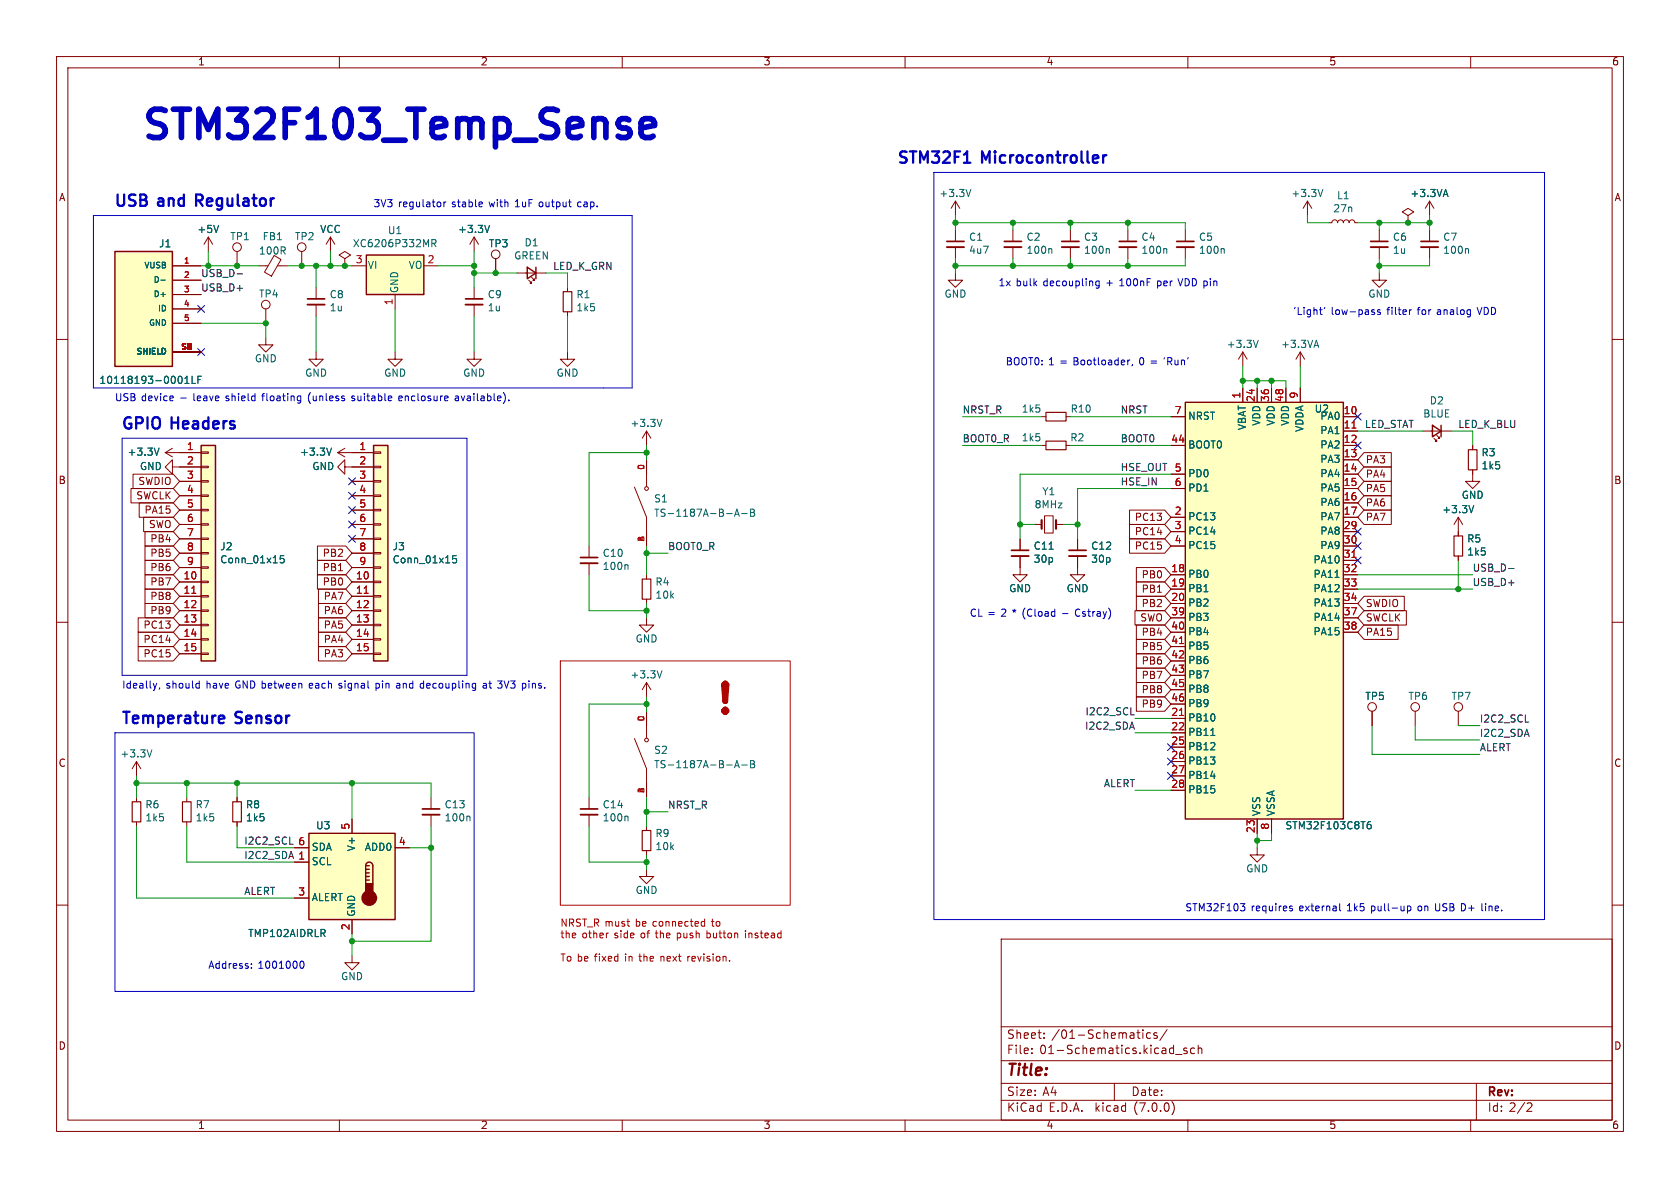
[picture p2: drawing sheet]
<svg xmlns="http://www.w3.org/2000/svg" width="297mm" height="210mm" viewBox="0 0 297 210" stroke-linecap="round" stroke-linejoin="round" font-family="sans-serif">
<g fill="none" stroke="#840000" stroke-width=".18">
<path d="M10 10h277v190h-277zM12 12h273v186h-273zM60 10v2M110 10v2M160 10v2M210 10v2M260 10v2M168.9 35.6v2.5M168.9 35.6l-.8 1.2M168.9 35.6l.8 1.2M231.1 35.6l-.7 1.2M231.1 35.6v2.5"/>
<path d="M231.1 35.6l.8 1.2M234.9 39.4h.6l.1-.4 .4-.1 .3 .1 .2 .4 .1-.4 .4-.1 .4 .1 .1 .4 .1-.4 .4-.1 .4 .1 .1 .4 .2-.4 .3-.1 .4 .1 .1 .4h.5M248.9 38.1l1-.6-1-.7-1 .7 1 .6v1.3M248.9 39.4h.1M252.7 35.6l-.7 1.2M252.7 35.6v2.5M252.7 35.6l.8 1.2M10 60h2M30.5 47h5.1M30.5 49.5h5.1M30.5 52.1h5.1M30.5 54.6h5.1"/>
<path d="M30.5 57.2h5.1M36.8 41.9l-.7 1.3M36.8 41.9v2.6M36.8 41.9l.8 1.3M41.9 44.5v2.5M45.7 47h1.7M47 59.7v1.3h-1.3l1.3 1.2 1.3-1.2h-1.3M47 54.6v2.6M48.5 45.2l1.2 .7-1.7 2.9-1.2-.7zM49 47h1.8M53.3 44.5v2.5M55.9 50.8v2"/>
<path d="M55.9 53.8v2.1M58.4 41.9l.8 1.3M58.4 41.9v2.6M58.4 41.9l-.7 1.3M61 45.7l1-.6-1-.6-1.1 .6 1.1 .6v1.3M61 47h.1M62.2 47h2.6M69.8 52.1v2.5M74.9 47h2.6M83.8 41.9v2.6M83.8 50.8v2M83.8 53.8v2.1"/>
<path d="M83.8 41.9l-.7 1.3M83.8 41.9l.8 1.3M87.6 45.7v2.6M91.4 48.3h5.1M93.5 49.5l.5 .5h-.3h.3v-.2M94 49l.5 .5h-.3h.3v-.2M100.3 50.8v.8M100.3 55.1v.8M168.9 48.3v1.2h1.3l-1.3 1.3-1.3-1.3h1.3M168.9 40.6v2.1M168.9 43.7v2M179.1 40.6v2.1"/>
<path d="M179.1 43.7v2M189.2 40.6v2.1M189.2 43.7v2M199.4 40.6v2.1M199.4 43.7v2M209.5 40.6v2.1M209.5 43.7v2M243.8 48.3v1.2h1.3l-1.3 1.3-1.2-1.3h1.2M243.8 40.6v2.1M243.8 43.7v2M252.7 40.6v2.1M252.7 43.7v2"/>
<path d="M285 60h2M30.5 79.2l-1.3 .8M30.5 62.2h5.1M35.6 79.9h1.2v.2h-1.2zM55.9 62.2v1.3h-1.3l1.3 1.3 1.2-1.3h-1.2M61 79.2l-1.3 .8M66 79.9h1.3v.2h-1.3zM69.8 62.2v1.3h-1.2l1.2 1.3 1.3-1.3h-1.3M83.8 62.2v1.3h-1.3l1.3 1.3 1.3-1.3h-1.3M100.3 62.2v1.3h-1.2l1.2 1.3 1.3-1.3h-1.3M114.3 76.2v2.5M114.3 76.2l-.8 1.3"/>
<path d="M114.3 76.2l.8 1.3M184.1 73.7h.8M184.1 78.7h.8M188.5 73.7h.7M188.5 78.7h.7M207 73.7h2.5M207 78.7h2.5M219.7 62.2v2.6M219.7 68.6v2.5M219.7 62.2l-.8 1.3M219.7 62.2l.8 1.3M222.2 68.6v2.5"/>
<path d="M224.8 68.6v2.5M227.3 68.6v2.5M229.9 62.2l-.8 1.3M229.9 62.2v2.6M229.9 68.6v2.5M229.9 62.2l.7 1.3M237.5 73.7h2.5M237.5 76.2h2.5M237.5 78.7h2.5M251.5 76.2h5M253.5 77.5l.5 .5h-.3h.3v-.3M254 77l.5 .5h-.2h.2v-.3"/>
<path d="M260.3 78.7v.8M23.2 86.4h7.4l1.1 1.2-1.1 1.3h-7.4zM23.5 83.8h7.1l1.1 1.3-1.1 1.3h-7.1zM24.6 88.9h6l1.1 1.3-1.1 1.2h-6zM25.4 91.4h5.2l1.1 1.3-1.1 1.3h-5.2zM25.6 94h5l1.1 1.3-1.1 1.2h-5zM25.6 96.5h5l1.1 1.3-1.1 1.3h-5zM25.6 99.1h5l1.1 1.2-1.1 1.3h-5zM29.2 80l1.3 .8M29.2 80h6.4M30.5 82.6v-1.3l-1.3 1.3 1.3 1.2v-1.2h5.1M31.7 92.7h3.9"/>
<path d="M31.7 85.1h3.9M31.7 87.6h3.9M31.7 90.2h3.9M31.7 95.3h3.9M31.7 97.8h3.9M35.6 97.7h1.2v.2h-1.2zM35.6 95.1h1.2v.3h-1.2zM35.6 92.6h1.2v.2h-1.2zM35.6 90h1.2v.3h-1.2zM35.6 87.5h1.2v.3h-1.2zM35.6 85h1.2v.2h-1.2zM35.6 82.4h1.2v.3h-1.2z"/>
<path d="M56.1 99.1h5l1.1 1.2-1.1 1.3h-5zM56.1 96.5h5l1.1 1.3-1.1 1.3h-5zM59.7 80h6.3M59.7 80l1.3 .8M61 82.6v-1.3l-1.3 1.3 1.3 1.2v-1.2h5M62.2 92.7h3.8M62.2 85.1h3.8M62.2 87.6h3.8M62.2 90.2h3.8M62.2 95.3h3.8M62.2 97.8h3.8M66 97.7h1.3v.2h-1.3z"/>
<path d="M66 95.1h1.3v.3h-1.3zM66 92.6h1.3v.2h-1.3zM66 90h1.3v.3h-1.3zM66 87.5h1.3v.3h-1.3zM66 85h1.3v.2h-1.3zM66 82.4h1.3v.3h-1.3zM104.1 96.5v2.1M104.1 99.6v2M112.2 86.1l2.1 5.3v5.1M114.3 81.3v4.7M180.3 98.3v3.3h1.3l-1.3 1.3-1.2-1.3h1.2M180.3 95.3v2"/>
<path d="M182.9 92.7h1.2M184.7 91.2h1.5v3h-1.5zM186.7 92.7h1.3M190.5 98.3v3.3h1.3l-1.3 1.3-1.3-1.3h1.3M190.5 95.3v2M199.7 90.2h6.2l1.1 1.2-1.1 1.3h-6.2zM199.7 92.7h6.2l1.1 1.3-1.1 1.3h-6.2zM199.7 95.2h6.2l1.1 1.3-1.1 1.3h-6.2zM207 83.8h2.5M207 86.4h2.5M207 91.4h2.5M207 94h2.5"/>
<path d="M207 96.5h2.5M237.5 81.3h2.5M237.5 83.8h2.5M237.5 86.4h2.5M237.5 88.9h2.5M237.5 91.4h2.5M237.5 94h2.5M237.5 96.5h2.5M237.5 99.1h2.5M241.1 80h4.9v2.6h-4.9l-1.1-1.3zM241.1 87.6h4.9v2.6h-4.9l-1.1-1.3zM241.1 82.5h4.9v2.6h-4.9l-1.1-1.3z"/>
<path d="M241.1 85.1h4.9v2.5h-4.9l-1.1-1.2zM241.1 90.2h4.9v2.5h-4.9l-1.1-1.3zM257.8 91.4v3.3M257.8 98.3v.8M257.8 91.4l-.8 1.3M257.8 91.4l.8 1.3M260.3 83.1v2h1.3l-1.3 1.3-1.2-1.3h1.2M10 110h2M24.4 111.8h6.2l1.1 1.2-1.1 1.3h-6.2zM24.4 114.3h6.2l1.1 1.3-1.1 1.2h-6.2zM24.4 109.2h6.2l1.1 1.3-1.1 1.3h-6.2zM25.6 106.7h5l1.1 1.3-1.1 1.2h-5z"/>
<path d="M25.6 104.1h5l1.1 1.3-1.1 1.3h-5zM25.6 101.6h5l1.1 1.3-1.1 1.2h-5zM31.7 102.9h3.9M31.7 105.4h3.9M31.7 108h3.9M31.7 110.5h3.9M31.7 113h3.9M31.7 115.6h3.9M31.7 100.3h3.9M35.6 115.4h1.2v.3h-1.2zM35.6 112.9h1.2v.3h-1.2zM35.6 110.4h1.2v.2h-1.2z"/>
<path d="M35.6 107.8h1.2v.3h-1.2zM35.6 105.3h1.2v.2h-1.2zM35.6 102.7h1.2v.3h-1.2zM35.6 100.2h1.2v.3h-1.2zM56.1 101.6h5l1.1 1.3-1.1 1.2h-5zM56.3 106.7h4.8l1.1 1.3-1.1 1.2h-4.8zM56.3 114.3h4.8l1.1 1.3-1.1 1.2h-4.8zM56.3 111.8h4.8l1.1 1.2-1.1 1.3h-4.8zM56.3 104.1h4.8l1.1 1.3-1.1 1.3h-4.8zM56.3 109.2h4.8l1.1 1.3-1.1 1.3h-4.8zM59.8 100.9h.8M62.2 102.9h3.8"/>
<path d="M62.2 105.4h3.8M62.2 108h3.8M62.2 110.5h3.8M62.2 113h3.8M62.2 115.6h3.8M62.2 100.3h3.8M66 115.4h1.3v.3h-1.3zM66 112.9h1.3v.3h-1.3zM66 110.4h1.3v.2h-1.3zM66 107.8h1.3v.3h-1.3zM66 105.3h1.3v.2h-1.3zM66 102.7h1.3v.3h-1.3z"/>
<path d="M66 100.2h1.3v.3h-1.3zM114.3 109.2v1.3h1.3l-1.3 1.3-1.3-1.3h1.3M114.3 101.6v.8M114.3 105.9v.8M200.7 107.9h5.2l1.1 1.3-1.1 1.3h-5.2zM200.9 100.3h5l1.1 1.3-1.1 1.3h-5zM200.9 115.6h5l1.1 1.2-1.1 1.3h-5zM200.9 118.1h5l1.1 1.3-1.1 1.3h-5zM200.9 110.5h5l1.1 1.3-1.1 1.2h-5zM200.9 113h5l1.1 1.3-1.1 1.3h-5zM200.9 102.9h5l1.1 1.2-1.1 1.3h-5zM200.9 105.4h5l1.1 1.3-1.1 1.3h-5z"/>
<path d="M204.6 104.7h.7M207 101.6h2.5M207 104.1h2.5M207 106.7h2.5M207 109.2h2.5M207 111.8h2.5M207 114.3h2.5M207 116.8h2.5M207 119.4h2.5M237.5 101.6h2.5M237.5 104.1h2.5M237.5 106.7h2.5"/>
<path d="M237.5 109.2h2.5M237.5 111.8h2.5M241.1 105.4h7.2v2.6h-7.2l-1.1-1.3zM241.1 107.9h7.5v2.6h-7.5l-1.1-1.3zM241.1 110.5h6.1v2.5h-6.1l-1.1-1.2zM285 110h2M24.1 134.6v2.6M24.1 134.6l-.7 1.3M24.1 134.6l.8 1.3M112.2 130.6l2.1 5.3v5.1M114.3 120.7l-.8 1.2M114.3 120.7v2.5"/>
<path d="M114.3 125.7v4.7M114.3 120.7l.8 1.2M200.9 123.2h5l1.1 1.3-1.1 1.2h-5zM200.9 120.6h5l1.1 1.3-1.1 1.3h-5zM207 127h2.5M207 129.5h2.5M207 132.1h2.5M207 134.6h2.5M207 137.2h2.5M207 139.7h2.5M207 121.9h2.5M207 124.5h2.5"/>
<path d="M242.6 125.7v2.6M250.2 125.7v2.6M257.8 125.7v2.6M10 160h2M24.1 141v.7M24.1 145.3v.8M33 141v.7M33 145.3v.8M41.9 141v.7M41.9 145.3v.8M52.1 152.4h2.5M52.1 158.8h2.5"/>
<path d="M52.1 149.9h2.5M62.2 144.8v2.5M69.8 149.9h2.6M76.2 141v2M76.2 144v2.1M104.1 141v2M104.1 144v2.1M114.3 153.7v1.2h1.3l-1.3 1.3-1.3-1.3h1.3M114.3 146.1v.7M114.3 150.4v.7M222.2 149.9v1.2h1.3l-1.3 1.3-1.2-1.3h1.2M222.2 144.8v2.5"/>
<path d="M224.8 144.8v2.5M285 160h2M62.2 168.9v1.3h-1.2l1.2 1.3 1.3-1.3h-1.3M62.2 162.6v2.5M177 166h108v32h-108zM60 198v2M110 198v2M160 198v2M177 194.5h108M177 191.5h108M177 187.5h108M177 181.5h108"/>
<path d="M182.4 186.1v.2M182.4 185.3v.2M184.6 183.4v.2M184.6 182.6v.2M197 191.5v3M202 182.1v.1M202 182.6v1M203.4 182.6h-.4l-.3 .2v.5l.1 .2h.6M204.5 182.6h-.3l-.2 .2v.2l.5 .1v.4h-.5M206.3 182l-1.3 1.9M207.2 194.7a1.72 1.72 0 0 1 0 2.3M207.8 186.4h1.2"/>
<path d="M209.8 185.3h-.3l-.2 .2v.2l.5 .1v.4h-.5M210 198v2M211.2 185.3h-.4l-.3 .2v.5l.1 .2h.6M211.8 185.4l.2-.1h.4l.1 1M211.8 184.8v1.5M260 198v2M261 191.5v6.5M270.2 195h.5l.1 .4-.9 1.1h.9"/>
<circle cx="41.9" cy="43.7" r=".76"/>
<circle cx="47" cy="53.8" r=".76"/>
<circle cx="53.3" cy="43.7" r=".76"/>
<circle cx="87.6" cy="45" r=".76"/>
<circle cx="114.3" cy="86.4" r=".33"/>
<circle cx="114.3" cy="130.8" r=".33"/>
<circle cx="242.6" cy="125" r=".76"/>
<circle cx="250.2" cy="125" r=".76"/>
<circle cx="257.8" cy="125" r=".76"/>
</g>
<g fill="none" stroke="#006464" stroke-width=".18">
<path d="M38.6 39.8l-.4 1.3M86.5 39.8l-.4 1.3M171.6 33.5l-.4 1.3M233.9 33.5l-.5 1.3M255.3 34.4h.6M255.6 33.5l.4 1.3M28.4 49.5h.8M76.4 43h.6l.1-.2-.1-.3-.6-.1v1.2M76.7 43l.4 .6M185.8 43.9l.2 .2v.7M195.9 43.9l.2 .2v.7M206.1 43.9l.2 .2v.7"/>
<path d="M216.3 43.9l.1 .2v.7M259.4 43.9l.2 .2v.7M28.1 79.2l-.4 1.3M32.7 67.8h.7M32.7 66.9l.3-.4v1.3M34 66.5v1.3h.6M35 67.1h.4M35.6 66.5h-.6v1.3M58.6 79.2l-.4 1.3M117 74.1l-.4 1.3M222.4 60.2l-.4 1.2M232.4 61.1h.6"/>
<path d="M232.7 60.2l.4 1.2M50.2 98.2h-.6l-.1 .6 .2-.1 .4 .1 .1 .2v.4l-.2 .1-.5-.1M80.7 98.2h-.6l-.1 .6 .2-.1 .4 .1 .1 .2v.4l-.2 .1-.5-.1M110.8 99.8l.2 .2v.7M128.5 90.8h.9M129.9 91.3l.4-1.3 .4 1.3M130 90.9h.6M131.1 90.8h1M132.7 90h.4l.3 .2-.3 .4 .3 .1v.3l-.2 .3h-.5zM132.7 90.6h.4M260.5 89.4l-.4 1.2M117 118.6l-.4 1.2"/>
<path d="M236 102.1h.7M26.9 132.5l-.5 1.3M128.5 135.2h.9M129.9 135.7l.4-1.2 .4 1.2M130 135.4h.6M131.1 135.2h1M132.7 134.5h.4l.3 .2-.3 .4 .3 .1v.3l-.2 .2h-.5zM132.7 135.1h.4M214 130h.8M82.9 144.3l.2 .2v.6M110.8 144.3l.2 .2v.6M241.8 145.9l.4-.2 .2 .3-.1 .5h-.4l-.1-.1"/>
<path d="M242.3 145.2l-.4 .1-.1 .2"/>
</g>
<g fill="#ffffc2" stroke="#ffffc2" stroke-width=".18">
<path d="M209.5 71.1h28v73.7h-28z"/>
<path d="M20.3 44.5h10.2v20.3h-10.2z"/>
<path d="M35.6 78.7h2.5v38.1h-2.5z"/>
<path d="M54.6 147.3h15.2v15.3h-15.2z"/>
<path d="M66 78.7h2.6v38.1h-2.6z"/>
<path d="M64.8 45.1h10.1v7h-10.1z"/>
</g>
<g fill="none" stroke="#840000" stroke-width=".25">
<path d="M20.3 44.5h10.2v20.3h-10.2zM64.8 45.1h10.1v7h-10.1zM93.2 47.2l1.5 1.1-1.5 1zM94.7 47.2v2.1M35.6 78.7h2.5v38.1h-2.5zM66 78.7h2.6v38.1h-2.6zM209.5 71.1h28v73.7h-28zM253.2 75.2l1.6 1-1.6 1zM254.8 75.2v2M54.6 147.3h15.2v15.3h-15.2zM64.6 153a.64 .64 0 0 1 .7-.6 .64 .64 0 0 1 .6 .6v3.2M64.6 155.6h.7"/>
<path d="M64.6 154.9h.7M64.6 154.3h.7M64.6 153.7h.7M64.6 153v3.2M64.6 153h.7"/>
</g>
<path d="M239 75.7h.7M239 98.5h.7M33.9 104.9h.7M64.4 104.9h.7M208.5 113.8h.7M208.5 126.5h.7" fill="none" stroke="#a90000" stroke-width=".18"/>
<g fill="none" stroke="#840000" stroke-width=".33">
<path d="M54.4 53.8h3M82.3 53.8h3M167.4 43.7h3M177.5 43.7h3.1M187.7 43.7h3.1M197.9 43.7h3M208 43.7h3.1M242.3 43.7h3.1M251.2 43.7h3.1M102.6 99.6h3.1M178.8 98.3h3.1M189 98.3h3"/>
<path d="M74.7 144h3M102.6 144h3.1"/>
</g>
<g fill="none" stroke="#840000" stroke-width=".3">
<path d="M54.4 52.8h3M82.3 52.8h3M167.4 42.7h3M177.5 42.7h3.1M187.7 42.7h3.1M197.9 42.7h3M208 42.7h3.1M242.3 42.7h3.1M251.2 42.7h3.1M102.6 98.6h3.1M178.8 97.3h3.1M189 97.3h3"/>
<path d="M74.7 143h3M102.6 143h3.1"/>
</g>
<path d="M99.6 51.6h1.5v3.5h-1.5zM184.9 72.9h3.6v1.5h-3.6zM184.9 78h3.6v1.5h-3.6zM259.6 79.5h1.5v3.6h-1.5zM257 94.7h1.6v3.6h-1.6zM113.5 102.4h1.6v3.5h-1.6zM23.4 141.7h1.5v3.6h-1.5zM32.3 141.7h1.5v3.6h-1.5zM41.1 141.7h1.6v3.6h-1.6zM113.5 146.8h1.6v3.6h-1.6z" fill="none" stroke="#840000" stroke-width=".2"/>
<path d="M184.1 91.9v1.6M186.7 91.9v1.6" fill="none" stroke="#840000" stroke-width=".38"/>
<g fill="#840000" stroke="#840000" stroke-width=".25">
<path d="M64.6 156.2h1.3v1.9h-1.3z"/>
<circle cx="65.3" cy="158.7" r="1.27"/>
</g>
<path d="M41.9 48.4h1M266.7 100.5h1M199.9 126.4h.6" fill="none" stroke="#0f0f0f" stroke-width=".18"/>
<path d="M99.1 116.8h40.6v43.2h-40.6zM107.4 164.9h.2M124.2 162.9h.4M124.6 162.5v1.2M124.6 163.7h-.4M131.8 164.5v.1M131.8 164.9v.9" fill="none" stroke="#c20000" stroke-width=".18"/>
<g fill="none" stroke="#0000c2" stroke-width=".18">
<path d="M16.5 38.1h95.3v30.5h-95.3zM78.5 35.7v.9M78.8 35.7l-.3 .2M85.2 35.8l.1 .2-.6 .1M165.1 30.5h107.9v132.1h-107.9zM194.3 49.7v1l-.2 .2h-.3M194.3 49.7h-.3l-.3 .2 .1 .6h.5M208.3 49.3l.4 1.2M233.3 54.8h.4M233.6 55.6h.1M234.2 54.3l-.1 .3M242.8 55.2l.2 .2-.2 .2"/>
<path d="M242.8 54.8h.2M244 54.8h-.3l-.2 .1 .1 .2 .4 .1v.3h-.5M249.5 54.8l-.3 .1M21.6 77.5h60.9v41.9h-60.9zM52.8 70l.4 .1M53.2 70v1l-.3 .3M53.2 70.8h-.4M62.2 70.8h.1M62.4 70l-.2 .2 .2 .2M70.9 70h-.2l-.2 .2 .1 .6h.3M71.1 70.3l-.6 .1M80.9 70l-.4 .1"/>
<path d="M80.9 70.4h-.3l-.1 .1v.3h.4M90 70.7v.1M199.7 63.6l-.3 .2M200.2 64.4l-.1 .3M205.9 63.2l-.1 .3M20.3 129.5h63.5v45.8h-63.5zM27.7 120.8l-.3 .8M28.2 121.6l-.1 .2M34.9 120.8l.3 .1M35.2 120.4v1.2M35.2 121.6h-.3M66.5 120.8v1.3"/>
<path d="M66.5 121.6h.1M66.6 120.8l-.1 .1M70.5 120.8l-.4 .1M70.6 121.2h-.3l-.2 .1v.3h.5M74.3 121.4l.1 .2h.4M74.8 120.8h-.3l-.2 .2M85.5 120.9h.4M85.9 121.2h-.3l-.2 .1 .1 .3h.4M88 120.4h.8l-.5 .5h.3M88.6 121.6h-.5M92.8 120.9l.2 .1-.2 .6M219.3 159.7h.8l-.5 .5"/>
<path d="M236.8 159.7v1.1l.2 .2M262 159.7v1.1l.2 .2M44.4 171.1v.1M44.4 170.4v.1M53.1 170.1l.2-.2a.68 .68 0 0 1 .5 .6 .68 .68 0 0 1-.5 .7l-.2-.3M219.8 160.2l.3 .3v.3l-.3 .2M228 160.5l.5 .3v.2h-.4M228 160.2h.5M248.8 160.2h.4l.2 .2-.1 .6h-.5M248.8 160.2v1.2"/>
</g>
<path d="M170.4 28.8h1.2M195 27.4v1.4M195.6 27.4a.51 .51 0 0 0-.6 .4M39.4 126.5l.2 .1v.4l-.9 .2M39.6 127.7l-.2 .1" fill="none" stroke="#0000c2" stroke-width=".4"/>
<path d="M113.3 22.6l2.4-.4v-.5l-.2-.5-.5-.2h-1l-.4 .2-.3 .5v1.9l.3 .5 .4 .2h1l.5-.2" fill="none" stroke="#0000c2" stroke-width="1"/>
<g fill="none" stroke="#009600" stroke-width=".18">
<path d="M168.9 39.4h40.6v1.2M168.9 38.1v2.5M179.1 39.4v1.2M189.2 39.4v1.2M199.4 39.4v1.2M231.1 38.1v1.3h3.8M240 39.4h12.7M243.8 39.4v1.2M252.7 38.1v2.5M35.6 47h10.1M35.6 57.2h11.4v2.5M36.8 44.5v2.5"/>
<path d="M50.8 47h11.4M55.9 47v3.8M55.9 55.9v6.3M58.4 44.5v2.5M69.8 54.6v7.6M77.5 47h6.3M83.8 44.5v6.3M83.8 55.9v6.3M83.8 48.3h7.6M96.5 48.3h3.8v2.5M100.3 55.9v6.3M168.9 45.7v2.6"/>
<path d="M179.1 45.7v1.3M189.2 45.7v1.3M199.4 45.7v1.3M209.5 45.7v1.3h-40.6M243.8 45.7v2.6M252.7 45.7v1.3h-8.9M114.3 78.7v2.6M170.2 73.7h13.9M170.2 78.7h13.9M189.2 73.7h17.8M189.2 78.7h17.8M219.7 67.3h7.6v1.3"/>
<path d="M219.7 64.8v3.8M222.2 67.3v1.3M224.8 67.3v1.3M229.9 64.8v3.8M240 76.2h11.5M256.5 76.2h3.8v2.5M114.3 80h-10.2v16.5M114.3 96.5v5.1M114.3 97.8h3.8M180.3 92.7h2.6M188 92.7h2.5M207 86.4h-16.5v8.9"/>
<path d="M207 83.8h-26.7v11.5M257.8 99.1v5M104.1 101.6v6.4h10.2M114.3 106.7v2.5M240 104.1h20.3M240 101.6h20.3M24.1 138.4h52.1v2.6M24.1 137.2v3.8M33 138.4v2.6M41.9 138.4v2.6M62.2 138.4v6.4M114.3 124.5h-10.2v16.5"/>
<path d="M114.3 123.2v2.5M200.7 139.7h6.3M200.7 129.5h6.3M200.7 127h6.3M242.6 128.3v5.1h19M250.2 128.3v2.5h11.4M257.8 128.3h3.8M24.1 146.1v12.7h28M33 146.1v6.3h19.1M41.9 146.1v3.8h10.2M72.4 149.9h3.8M76.2 146.1v20.3h-14"/>
<path d="M104.1 146.1v6.3h10.2M114.3 141v5.1M114.3 151.1v2.6M114.3 143.5h3.8M222.2 147.3v2.6M224.8 147.3v1.3h-2.6M62.2 165.1v3.8"/>
</g>
<g fill="none" stroke="#000084" stroke-width=".18">
<path d="M35 54l1.2 1.2M36.2 54l-1.2 1.2M35 61.6l1.2 1.2M36.2 61.6l-1.2 1.2M239.4 78.1l1.2 1.2M239.4 73.1l1.2 1.2M240.6 78.1l-1.2 1.2M240.6 73.1l-1.2 1.2M61.6 84.5l1.2 1.2M61.6 94.6l1.2 1.3M61.6 87l1.2 1.2M61.6 89.6l1.2 1.2"/>
<path d="M61.6 92.1l1.2 1.2M62.8 84.5l-1.2 1.2M62.8 94.6l-1.2 1.3M62.8 87l-1.2 1.2M62.8 89.6l-1.2 1.2M62.8 92.1l-1.2 1.2M239.4 93.4l1.2 1.2M239.4 95.9l1.2 1.2M239.4 98.5l1.2 1.2M240.6 93.4l-1.2 1.2M240.6 95.9l-1.2 1.2M240.6 98.5l-1.2 1.2"/>
<path d="M206.4 136.6l1.2 1.2M206.4 134l1.2 1.2M206.4 131.5l1.2 1.2M207.6 136.6l-1.2 1.2M207.6 134l-1.2 1.2M207.6 131.5l-1.2 1.2"/>
</g>
<g fill="#009600" stroke="#009600" stroke-width=".18">
<circle cx="222.2" cy="148.6" r=".46"/>
<circle cx="189.2" cy="47" r=".46"/>
<circle cx="199.4" cy="47" r=".46"/>
<circle cx="190.5" cy="92.7" r=".46"/>
<circle cx="224.8" cy="67.3" r=".46"/>
<circle cx="243.8" cy="39.4" r=".46"/>
<circle cx="243.8" cy="47" r=".46"/>
<circle cx="222.2" cy="67.3" r=".46"/>
<circle cx="219.7" cy="67.3" r=".46"/>
<circle cx="248.9" cy="39.4" r=".46"/>
<circle cx="252.7" cy="39.4" r=".46"/>
<circle cx="168.9" cy="47" r=".46"/>
<circle cx="180.3" cy="92.7" r=".46"/>
<circle cx="189.2" cy="39.4" r=".46"/>
<circle cx="199.4" cy="39.4" r=".46"/>
<circle cx="179.1" cy="47" r=".46"/>
<circle cx="179.1" cy="39.4" r=".46"/>
<circle cx="168.9" cy="39.4" r=".46"/>
<circle cx="257.8" cy="104.1" r=".46"/>
<circle cx="87.6" cy="48.3" r=".46"/>
<circle cx="83.8" cy="47" r=".46"/>
<circle cx="114.3" cy="97.8" r=".46"/>
<circle cx="114.3" cy="152.4" r=".46"/>
<circle cx="114.3" cy="124.5" r=".46"/>
<circle cx="114.3" cy="108" r=".46"/>
<circle cx="114.3" cy="143.5" r=".46"/>
<circle cx="114.3" cy="80" r=".46"/>
<circle cx="41.9" cy="138.4" r=".46"/>
<circle cx="62.2" cy="166.4" r=".46"/>
<circle cx="24.1" cy="138.4" r=".46"/>
<circle cx="62.2" cy="138.4" r=".46"/>
<circle cx="76.2" cy="149.9" r=".46"/>
<circle cx="41.9" cy="47" r=".46"/>
<circle cx="47" cy="57.2" r=".46"/>
<circle cx="36.8" cy="47" r=".46"/>
<circle cx="33" cy="138.4" r=".46"/>
<circle cx="61" cy="47" r=".46"/>
<circle cx="83.8" cy="48.3" r=".46"/>
<circle cx="53.3" cy="47" r=".46"/>
<circle cx="55.9" cy="47" r=".46"/>
<circle cx="58.4" cy="47" r=".46"/>
</g>
<text font-size="7.1" fill="#c20000" x="127" y="127">!</text>
<text font-size="7" fill="#0000c2" x="25.4" y="25.4">STM32F103_Temp_Sense</text>
<g font-size="2.8" fill="#0000c2">
<text x="158.7" y="29.2">STM32F1</text>
<text x="173.7" y="29.2">Microcontroller</text>
<text x="20.3" y="36.8">USB and</text>
<text x="35.4" y="36.8">Regulator</text>
<text x="21.6" y="76.2">GPIO Headers</text>
<text x="21.6" y="128.3">Temperature</text>
<text x="41.8" y="128.3">Sensor</text>
</g>
<text font-size="2.8" fill="#840000" x="178" y="190.8">Title:</text>
<g font-size="2.1" fill="#840000">
<text x="178" y="183.9">Sheet:</text>
<text x="185.9" y="183.9">/01-Schematics/</text>
<text x="178" y="186.6">File:</text>
<text x="183.8" y="186.6">01-Schematics.kicad_sch</text>
<text x="178" y="196.8">KiCad</text>
<text x="178" y="194">Size:</text>
<text x="184.3" y="194">A4</text>
<text x="185.4" y="196.8">E.D.A.</text>
<text x="193.7" y="196.8">kicad</text>
<text x="200" y="194">Date:</text>
<text x="200.6" y="196.8">(7.0.0)</text>
<text x="263" y="194.2">Rev:</text>
<text x="263" y="196.8">Id: 2/2</text>
</g>
<g font-size="1.8" fill="#840000">
<text x="35" y="11.8">1</text>
<text x="85" y="11.8">2</text>
<text x="135" y="11.8">3</text>
<text x="185" y="11.8">4</text>
<text x="235" y="11.8">5</text>
<text x="285" y="11.8">6</text>
<text x="10.4" y="35.8">A</text>
<text x="285.4" y="35.8">A</text>
<text x="241.5" y="82.2">PA3</text>
<text x="10.3" y="85.8">B</text>
<text x="24" y="88.5">SWCLK</text>
<text x="24.3" y="86">SWDIO</text>
<text x="241.5" y="89.8">PA6</text>
<text x="241.5" y="84.7">PA4</text>
<text x="241.5" y="87.3">PA5</text>
<text x="285.3" y="85.8">B</text>
<text x="25.4" y="91.1">PA15</text>
<text x="26.2" y="93.6">SWO</text>
<text x="200.5" y="92.4">PC13</text>
<text x="200.5" y="94.9">PC14</text>
<text x="241.5" y="92.4">PA7</text>
<text x="26.4" y="96.2">PB4</text>
<text x="26.4" y="98.7">PB5</text>
<text x="26.4" y="101.2">PB6</text>
<text x="56.9" y="101.2">PB1</text>
<text x="56.9" y="98.7">PB2</text>
<text x="200.5" y="97.4">PC15</text>
<text x="26.4" y="106.3">PB8</text>
<text x="26.4" y="103.8">PB7</text>
<text x="56.9" y="103.8">PB0</text>
<text x="57.1" y="106.3">PA7</text>
<text x="201.7" y="102.5">PB0</text>
<text x="201.7" y="105.1">PB1</text>
<text x="201.7" y="107.6">PB2</text>
<text x="241.5" y="107.6">SWDIO</text>
<text x="25.2" y="113.9">PC14</text>
<text x="25.2" y="111.4">PC13</text>
<text x="26.4" y="108.9">PB9</text>
<text x="57.1" y="108.9">PA6</text>
<text x="57.1" y="113.9">PA4</text>
<text x="57.1" y="111.4">PA5</text>
<text x="201.5" y="110.1">SWO</text>
<text x="201.7" y="112.7">PB4</text>
<text x="241.5" y="110.1">SWCLK</text>
<text x="241.5" y="112.7">PA15</text>
<text x="25.2" y="116.5">PC15</text>
<text x="57.1" y="116.5">PA3</text>
<text x="201.7" y="117.8">PB6</text>
<text x="201.7" y="115.2">PB5</text>
<text x="201.7" y="125.4">PB9</text>
<text x="201.7" y="122.8">PB8</text>
<text x="201.7" y="120.3">PB7</text>
<text x="10.3" y="135.8">C</text>
<text x="285.3" y="135.8">C</text>
<text x="10.3" y="185.8">D</text>
<text x="285.3" y="185.8">D</text>
<text x="35" y="199.8">1</text>
<text x="85" y="199.8">2</text>
<text x="135" y="199.8">3</text>
<text x="185" y="199.8">4</text>
<text x="235" y="199.8">5</text>
<text x="285" y="199.8">6</text>
</g>
<g font-size="1.8" fill="#006464">
<text x="166" y="35.1">+3.3V</text>
<text x="228.2" y="35.1">+3.3V</text>
<text x="236.3" y="35.5">L1</text>
<text x="249.3" y="35.1">+3.3VA</text>
<text x="34.8" y="41.5">+5V</text>
<text x="56.5" y="41.5">VCC</text>
<text x="68.5" y="41.7">U1</text>
<text x="80.9" y="41.5">+3.3V</text>
<text x="235.6" y="37.8">27n</text>
<text x="28.1" y="44">J1</text>
<text x="40.6" y="42.7">TP1</text>
<text x="45.7" y="45.3">100R</text>
<text x="46.4" y="42.7">FB1</text>
<text x="52.1" y="42.7">TP2</text>
<text x="62.3" y="44">XC6206P332MR</text>
<text x="65" y="47.8">VI</text>
<text x="72.1" y="47.8">VO</text>
<text x="86.4" y="44">TP3</text>
<text x="90.8" y="46.1">GREEN</text>
<text x="92.7" y="43.8">D1</text>
<text x="171.3" y="42.8">C1</text>
<text x="171.3" y="45.1">4u7</text>
<text x="181.4" y="42.8">C2</text>
<text x="181.4" y="45.1">100n</text>
<text x="191.6" y="42.8">C3</text>
<text x="191.6" y="45.1">100n</text>
<text x="201.7" y="42.8">C4</text>
<text x="201.7" y="45.1">100n</text>
<text x="211.9" y="42.8">C5</text>
<text x="211.9" y="45.1">100n</text>
<text x="246.2" y="42.8">C6</text>
<text x="246.2" y="45.1">1u</text>
<text x="255.1" y="42.8">C7</text>
<text x="255.1" y="45.1">100n</text>
<text x="45.7" y="52.9">TP4</text>
<text x="58.2" y="53">C8</text>
<text x="70.7" y="51.8" transform="rotate(-90 70.7 51.8)">GND</text>
<text x="86.2" y="53">C9</text>
<text x="101.8" y="53">R1</text>
<text x="166.9" y="52.9">GND</text>
<text x="241.8" y="52.9">GND</text>
<text x="58.2" y="55.3">1u</text>
<text x="86.2" y="55.3">1u</text>
<text x="101.8" y="55.3">1k5</text>
<text x="45" y="64.3">GND</text>
<text x="216.8" y="61.8">+3.3V</text>
<text x="226.4" y="61.8">+3.3VA</text>
<text x="17.5" y="68.1">10118193-0001LF</text>
<text x="53.9" y="66.9">GND</text>
<text x="67.9" y="66.9">GND</text>
<text x="81.8" y="66.9">GND</text>
<text x="98.3" y="66.9">GND</text>
<text x="252.7" y="71.8">D2</text>
<text x="111.4" y="75.8">+3.3V</text>
<text x="180.6" y="73.2">1k5</text>
<text x="189.2" y="73.2">R10</text>
<text x="210.1" y="74.5">NRST</text>
<text x="220.5" y="76.2" transform="rotate(-90 220.5 76.2)">VBAT</text>
<text x="223.1" y="75.4" transform="rotate(-90 223.1 75.4)">VDD</text>
<text x="225.6" y="75.4" transform="rotate(-90 225.6 75.4)">VDD</text>
<text x="228.2" y="75.4" transform="rotate(-90 228.2 75.4)">VDD</text>
<text x="230.7" y="76.5" transform="rotate(-90 230.7 76.5)">VDDA</text>
<text x="232.3" y="73.2">U2</text>
<text x="233.3" y="74.5">PA0</text>
<text x="233.3" y="77">PA1</text>
<text x="251.5" y="74.1">BLUE</text>
<text x="22.5" y="80.8">+3.3V</text>
<text x="24.7" y="83.4">GND</text>
<text x="53" y="80.8">+3.3V</text>
<text x="55.2" y="83.4">GND</text>
<text x="180.6" y="78.3">1k5</text>
<text x="189.2" y="78.3">R2</text>
<text x="210.1" y="79.6">BOOT0</text>
<text x="233.3" y="79.6">PA2</text>
<text x="233.3" y="82.1">PA3</text>
<text x="261.9" y="80.9">R3</text>
<text x="261.9" y="83.2">1k5</text>
<text x="115.6" y="89.1">S1</text>
<text x="184.2" y="87.8">Y1</text>
<text x="210.1" y="84.6">PD0</text>
<text x="210.1" y="87.2">PD1</text>
<text x="233.3" y="84.6">PA4</text>
<text x="233.3" y="87.2">PA5</text>
<text x="233.3" y="89.7">PA6</text>
<text x="258.4" y="88.5">GND</text>
<text x="115.6" y="91.6">TS-1187A-B-A-B</text>
<text x="182.8" y="90.1">8MHz</text>
<text x="210.1" y="92.3">PC13</text>
<text x="210.1" y="94.8">PC14</text>
<text x="233.3" y="92.3">PA7</text>
<text x="233.3" y="94.8">PA8</text>
<text x="254.9" y="91">+3.3V</text>
<text x="38.9" y="97.5">J2</text>
<text x="38.9" y="99.9">Conn_01x15</text>
<text x="69.3" y="97.5">J3</text>
<text x="69.3" y="99.9">Conn_01x15</text>
<text x="106.5" y="98.7">C10</text>
<text x="106.5" y="101">100n</text>
<text x="182.7" y="97.4">C11</text>
<text x="182.7" y="99.8">30p</text>
<text x="192.8" y="97.4">C12</text>
<text x="192.8" y="99.8">30p</text>
<text x="210.1" y="97.3">PC15</text>
<text x="232.1" y="99.9">PA10</text>
<text x="233.3" y="97.3">PA9</text>
<text x="259.3" y="96.2">R5</text>
<text x="259.3" y="98.5">1k5</text>
<text x="115.8" y="103.8">R4</text>
<text x="115.8" y="106.1">10k</text>
<text x="178.3" y="105">GND</text>
<text x="188.5" y="105">GND</text>
<text x="210.1" y="102.4">PB0</text>
<text x="210.1" y="105">PB1</text>
<text x="210.1" y="107.5">PB2</text>
<text x="232.1" y="102.4">PA11</text>
<text x="232.1" y="105">PA12</text>
<text x="232.1" y="107.5">PA13</text>
<text x="112.3" y="113.9">GND</text>
<text x="210.1" y="110">PB3</text>
<text x="210.1" y="112.6">PB4</text>
<text x="232.1" y="110">PA14</text>
<text x="232.1" y="112.6">PA15</text>
<text x="210.1" y="115.1">PB5</text>
<text x="210.1" y="117.7">PB6</text>
<text x="111.4" y="120.2">+3.3V</text>
<text x="210.1" y="120.2">PB7</text>
<text x="210.1" y="122.7">PB8</text>
<text x="210.1" y="125.3">PB9</text>
<text x="241.3" y="124">TP5</text>
<text x="248.9" y="124">TP6</text>
<text x="256.5" y="124">TP7</text>
<text x="210.1" y="127.8">PB10</text>
<text x="210.1" y="130.4">PB11</text>
<text x="21.2" y="134.2">+3.3V</text>
<text x="115.6" y="133.5">S2</text>
<text x="115.6" y="136.1">TS-1187A-B-A-B</text>
<text x="210.1" y="132.9">PB12</text>
<text x="210.1" y="135.4">PB13</text>
<text x="210.1" y="138">PB14</text>
<text x="25.6" y="143.2">R6</text>
<text x="34.5" y="143.2">R7</text>
<text x="43.4" y="143.2">R8</text>
<text x="78.5" y="143.2">C13</text>
<text x="106.5" y="143.2">C14</text>
<text x="210.1" y="140.5">PB15</text>
<text x="25.6" y="145.5">1k5</text>
<text x="34.5" y="145.5">1k5</text>
<text x="43.4" y="145.5">1k5</text>
<text x="55.8" y="146.9">U3</text>
<text x="78.5" y="145.5">100n</text>
<text x="106.5" y="145.5">100n</text>
<text x="115.8" y="148.2">R9</text>
<text x="223.1" y="144.3" transform="rotate(-90 223.1 144.3)">VSS</text>
<text x="225.6" y="144.3" transform="rotate(-90 225.6 144.3)">VSSA</text>
<text x="227.2" y="146.9">STM32F103C8T6</text>
<text x="55.1" y="153.2">SCL</text>
<text x="55.1" y="150.7">SDA</text>
<text x="63.1" y="150.6" transform="rotate(-90 63.1 150.6)">V+</text>
<text x="64.4" y="150.7">ADD0</text>
<text x="115.8" y="150.6">10k</text>
<text x="220.3" y="154.5">GND</text>
<text x="55.1" y="159.6">ALERT</text>
<text x="112.3" y="158.3">GND</text>
<text x="43.8" y="165.9">TMP102AIDRLR</text>
<text x="63.1" y="162.1" transform="rotate(-90 63.1 162.1)">GND</text>
<text x="60.2" y="173.5">GND</text>
</g>
<g font-size="1.8" fill="#0000c2">
<text x="66" y="36.8">3V3</text>
<text x="70.4" y="36.8">regulator</text>
<text x="80" y="36.8">stable</text>
<text x="86.7" y="36.8">with</text>
<text x="91.4" y="36.8">1uF</text>
<text x="95.7" y="36.8">output</text>
<text x="102.6" y="36.8">cap.</text>
<text x="176.5" y="50.8">1x</text>
<text x="179.7" y="50.8">bulk</text>
<text x="184.5" y="50.8">decoupling</text>
<text x="195.8" y="50.8">+</text>
<text x="198.2" y="50.8">100nF</text>
<text x="205" y="50.8">per</text>
<text x="208.9" y="50.8">VDD pin</text>
<text x="228.6" y="55.9">'Light'</text>
<text x="235.4" y="55.9">low-pass</text>
<text x="245.3" y="55.9">filter</text>
<text x="250.8" y="55.9">for</text>
<text x="254.4" y="55.9">analog</text>
<text x="261.7" y="55.9">VDD</text>
<text x="177.8" y="64.8">BOOT0: 1 =</text>
<text x="190" y="64.8">Bootloader,</text>
<text x="201.7" y="64.8">0 =</text>
<text x="206.3" y="64.8">'Run'</text>
<text x="20.3" y="71.1">USB device</text>
<text x="31.9" y="71.1">-</text>
<text x="34.4" y="71.1">leave</text>
<text x="40.2" y="71.1">shield</text>
<text x="46.8" y="71.1">floating</text>
<text x="55" y="71.1">(unless</text>
<text x="62.8" y="71.1">suitable</text>
<text x="71.3" y="71.1">enclosure</text>
<text x="81.4" y="71.1">available).</text>
<text x="171.4" y="109.2">CL =</text>
<text x="177.1" y="109.2">2 * (Cload</text>
<text x="188.2" y="109.2">-</text>
<text x="190.6" y="109.2">Cstray)</text>
<text x="21.6" y="121.9">Ideally,</text>
<text x="29.4" y="121.9">should</text>
<text x="36.6" y="121.9">have</text>
<text x="41.8" y="121.9">GND between</text>
<text x="55.1" y="121.9">each</text>
<text x="60.4" y="121.9">signal</text>
<text x="67.1" y="121.9">pin</text>
<text x="70.9" y="121.9">and</text>
<text x="75.2" y="121.9">decoupling</text>
<text x="86.4" y="121.9">at</text>
<text x="89.2" y="121.9">3V3</text>
<text x="93.6" y="121.9">pins.</text>
<text x="209.5" y="161.3">STM32F103</text>
<text x="221.2" y="161.3">requires</text>
<text x="229.8" y="161.3">external</text>
<text x="238.3" y="161.3">1k5</text>
<text x="242.7" y="161.3">pull-up</text>
<text x="251.1" y="161.3">on USB D+</text>
<text x="262.7" y="161.3">line.</text>
<text x="36.8" y="171.5">Address:</text>
<text x="45.6" y="171.5">1001000</text>
</g>
<g font-size="1.8" fill="#a90000">
<text x="62.8" y="46.7">3</text>
<text x="75.5" y="46.7">2</text>
<text x="69.6" y="54" transform="rotate(-90 69.6 54)">1</text>
<text x="219.5" y="70.5" transform="rotate(-90 219.5 70.5)">1</text>
<text x="222" y="71.1" transform="rotate(-90 222 71.1)">24</text>
<text x="224.5" y="71.1" transform="rotate(-90 224.5 71.1)">36</text>
<text x="227.1" y="71.1" transform="rotate(-90 227.1 71.1)">48</text>
<text x="229.6" y="70.5" transform="rotate(-90 229.6 70.5)">9</text>
<text x="207.6" y="73.4">7</text>
<text x="237.5" y="73.4">10</text>
<text x="237.5" y="75.9">11</text>
<text x="33" y="79.8">1</text>
<text x="33" y="82.3">2</text>
<text x="63.5" y="79.8">1</text>
<text x="63.5" y="82.3">2</text>
<text x="207" y="78.5">44</text>
<text x="207.6" y="83.6">5</text>
<text x="237.5" y="78.5">12</text>
<text x="237.5" y="81">13</text>
<text x="237.5" y="83.6">14</text>
<text x="33" y="84.8">3</text>
<text x="33" y="87.4">4</text>
<text x="33" y="89.9">5</text>
<text x="63.5" y="84.8">3</text>
<text x="63.5" y="87.4">4</text>
<text x="63.5" y="89.9">5</text>
<text x="207.6" y="86.1">6</text>
<text x="237.5" y="86.1">15</text>
<text x="237.5" y="88.6">16</text>
<text x="33" y="92.5">6</text>
<text x="33" y="95">7</text>
<text x="63.5" y="92.5">6</text>
<text x="63.5" y="95">7</text>
<text x="207.6" y="91.2">2</text>
<text x="207.6" y="93.7">3</text>
<text x="237.5" y="91.2">17</text>
<text x="237.5" y="93.7">29</text>
<text x="33" y="97.5">8</text>
<text x="33" y="100.1">9</text>
<text x="63.5" y="97.5">8</text>
<text x="63.5" y="100.1">9</text>
<text x="207" y="101.3">18</text>
<text x="207.6" y="96.3">4</text>
<text x="237.5" y="96.3">30</text>
<text x="237.5" y="98.8">31</text>
<text x="237.5" y="101.3">32</text>
<text x="32.4" y="102.6">10</text>
<text x="32.4" y="105.2">11</text>
<text x="32.4" y="107.7">12</text>
<text x="62.9" y="102.6">10</text>
<text x="62.9" y="105.2">11</text>
<text x="62.9" y="107.7">12</text>
<text x="207" y="103.9">19</text>
<text x="207" y="106.4">20</text>
<text x="237.5" y="103.9">33</text>
<text x="237.5" y="106.4">34</text>
<text x="32.4" y="110.2">13</text>
<text x="32.4" y="112.8">14</text>
<text x="62.9" y="110.2">13</text>
<text x="62.9" y="112.8">14</text>
<text x="207" y="109">39</text>
<text x="207" y="111.5">40</text>
<text x="237.5" y="109">37</text>
<text x="237.5" y="111.5">38</text>
<text x="32.4" y="115.3">15</text>
<text x="62.9" y="115.3">15</text>
<text x="207" y="114">41</text>
<text x="207" y="116.6">42</text>
<text x="207" y="119.1">43</text>
<text x="207" y="121.7">45</text>
<text x="207" y="124.2">46</text>
<text x="207" y="126.7">21</text>
<text x="207" y="129.3">22</text>
<text x="207" y="131.8">25</text>
<text x="207" y="134.4">26</text>
<text x="207" y="136.9">27</text>
<text x="207" y="139.4">28</text>
<text x="52.7" y="149.6">6</text>
<text x="62" y="146.7" transform="rotate(-90 62 146.7)">5</text>
<text x="70.5" y="149.6">4</text>
<text x="222" y="147.3" transform="rotate(-90 222 147.3)">23</text>
<text x="224.5" y="146.7" transform="rotate(-90 224.5 146.7)">8</text>
<text x="52.7" y="152.1">1</text>
<text x="52.7" y="158.5">3</text>
<text x="62" y="164.5" transform="rotate(-90 62 164.5)">2</text>
</g>
<g font-size="1.8" fill="#0f0f0f">
<text x="97.8" y="47.9">LED_K_GRN</text>
<text x="35.6" y="49.2">USB_D-</text>
<text x="35.6" y="51.7">USB_D+</text>
<text x="170.2" y="73.3">NRST_R</text>
<text x="198.1" y="73.3">NRST</text>
<text x="241.3" y="75.9">LED_STAT</text>
<text x="257.8" y="75.9">LED_K_BLU</text>
<text x="170.2" y="78.4">BOOT0_R</text>
<text x="198.1" y="83.5">HSE_OUT 5</text>
<text x="198.1" y="78.4">BOOT0</text>
<text x="198.1" y="86">HSE_IN</text>
<text x="118.1" y="97.4">BOOT0_R</text>
<text x="260.3" y="101.3">USB_D-</text>
<text x="260.3" y="103.8">USB_D+</text>
<text x="191.7" y="129.2">I2C2_SDA</text>
<text x="191.8" y="126.7">I2C2_SCL</text>
<text x="261.6" y="127.9">I2C2_SCL</text>
<text x="261.6" y="130.5">I2C2_SDA</text>
<text x="261.6" y="133">ALERT</text>
<text x="118.1" y="143.2">NRST_R</text>
<text x="195" y="139.4">ALERT</text>
<text x="43.2" y="149.5">I2C2_SCL</text>
<text x="43.2" y="152.1">I2C2_SDA 1</text>
<text x="43.2" y="158.4">ALERT</text>
</g>
<g font-size="1.8" fill="#c20000">
<text x="99.1" y="164">NRST_R must</text>
<text x="99.1" y="166.1">the</text>
<text x="102.9" y="166.1">other</text>
<text x="108.7" y="166.1">side</text>
<text x="112.4" y="164">be connected</text>
<text x="113.5" y="166.1">of</text>
<text x="116.2" y="166.1">the</text>
<text x="120.1" y="166.1">push</text>
<text x="125.4" y="166.1">button</text>
<text x="126.1" y="164">to</text>
<text x="132.4" y="166.1">instead</text>
<text x="99.1" y="170.2">To be fixed</text>
<text x="110.7" y="170.2">in</text>
<text x="113.3" y="170.2">the</text>
<text x="117.2" y="170.2">next</text>
<text x="122.1" y="170.2">revision.</text>
</g>
<g font-size="1.4" fill="#006464">
<text x="25.4" y="47.7">VUSB</text>
<text x="27" y="50.2">D-</text>
<text x="27" y="52.8">D+</text>
<text x="26.2" y="57.8">GND</text>
<text x="27.8" y="55.3">ID</text>
<text x="24" y="62.9">SHIELD</text>
</g>
<g font-size="1.4" fill="#a90000">
<text x="32.4" y="46.7">1</text>
<text x="32.4" y="49.3">2</text>
<text x="32.4" y="51.8">3</text>
<text x="32.4" y="54.4">4</text>
<text x="32.4" y="56.9">5</text>
<text x="32" y="62">S1</text>
<text x="32.9" y="62">2</text>
<text x="114" y="83.1" transform="rotate(-90 114 83.1)">D</text>
<text x="114" y="95.8" transform="rotate(-90 114 95.8)">B</text>
<text x="114" y="127.6" transform="rotate(-90 114 127.6)">D</text>
<text x="114" y="140.3" transform="rotate(-90 114 140.3)">B</text>
</g>
</svg>
